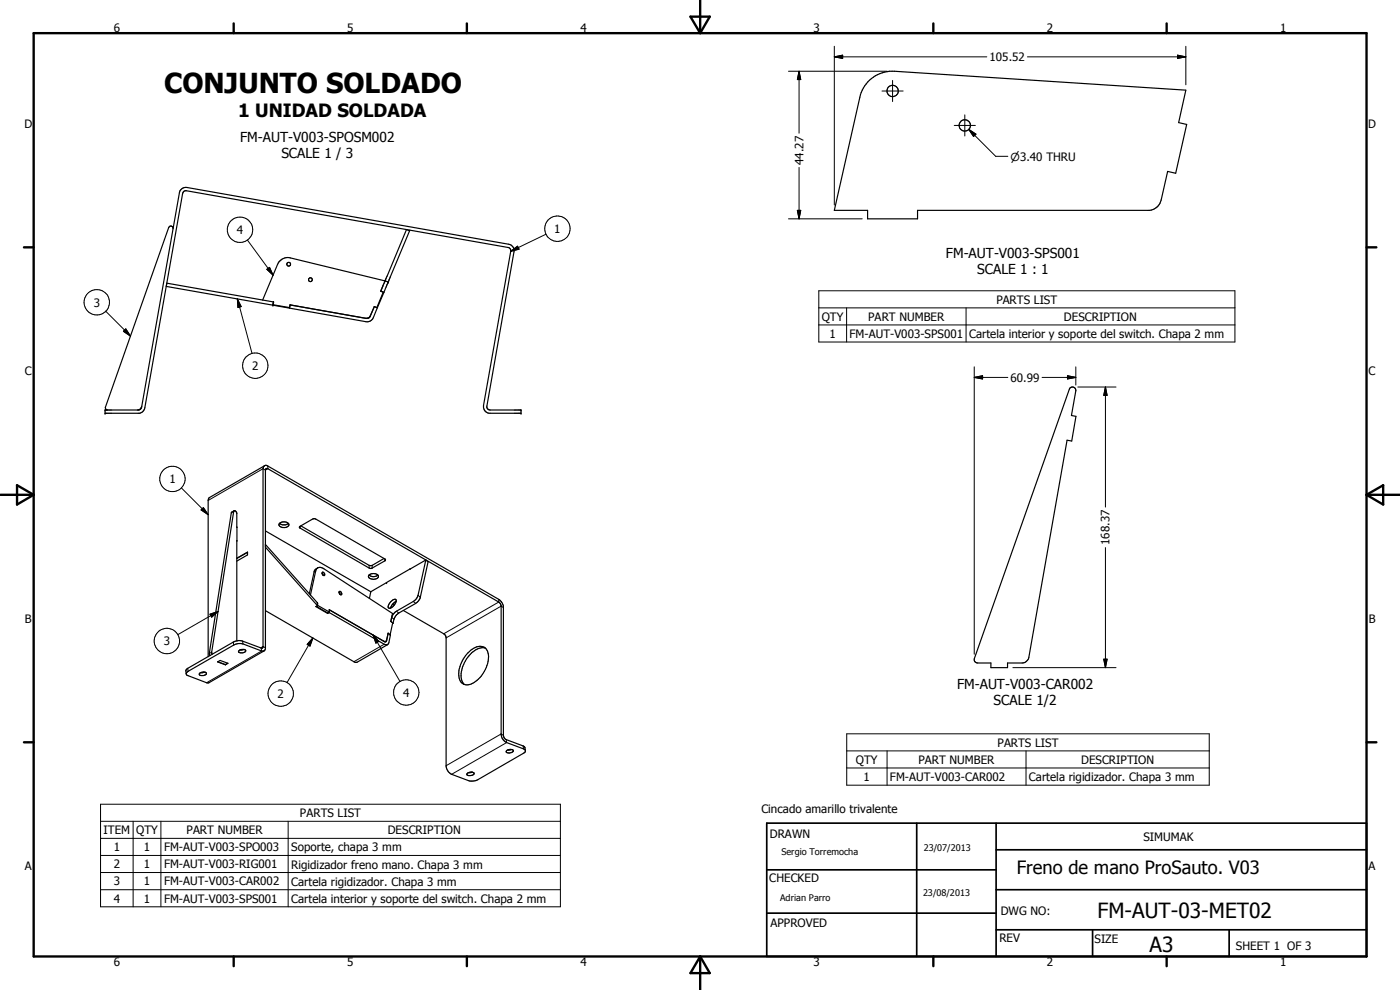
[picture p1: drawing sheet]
<svg xmlns="http://www.w3.org/2000/svg" width="420mm" height="297mm" viewBox="0 0 420 297" stroke-linecap="round" stroke-linejoin="round" font-family="sans-serif">
<g fill="none" stroke="#000" stroke-width=".35">
<path d="M260.4 24.6a10.2 10.2 0 0 1 8-3.2l87.5 5.7-2.2 9.7 2.4 .5-3.3 14.7-2.4-.6-1.9 8.6a4.1 4.1 0 0 1-3.5 3.1h-69.6v2.6h-15v-2.6h-10l7.8-34.7 .9-2zM51.9 68.6a.69 .69 0 0 0-.3-.7 .69 .69 0 0 0-.7 0l-19.2 54.2 .1 .7 .5 .2M122.9 69.3l-6.4 15.3M122.9 69.3l-.9-.4-6.4 15.3M123 69l-.1 .3M81.9 91.6l27.9 4.9a1.99 1.99 0 0 0 2.2-1.2l1.2-2.9M82.1 90.6l-.2 1M82.1 90.6l-32-5.6-.2 .9 32 5.7M82.1 90.6h.1M82.1 90.6l-.2 .8 5 .9 .1-.8M87 91.5l23 4 .7-.2 .4-.4M87.1 91.5l-.2 1"/>
<path d="M111.1 94.9l-.5 .5-.8 .1M112.3 92l.9 .4M112.3 92l-1.2 2.9M114.9 85.8l-.6 1.5 .9 .4M114.9 85.8l-.7 1.6 .8 .3-1.9 4.6-.8-.3M115.2 87.7l-2 4.7M115.6 84.2l-.7 1.6M115.6 84.2l.9 .4M115.6 84.3l-28.4-6.9a3.3 3.3 0 0 0-3.9 1.9l-4.5 10.7M116.5 84.7l-1.3 3M116.5 84.6v.1M321.2 116.4a1.02 1.02 0 0 1 1.1-.2 1.02 1.02 0 0 1 .6 1.1l-1.3 7.4 1.3 .2-1.3 7.4-1.4-.2-11.4 65.1a2.17 2.17 0 0 1-2 1.7h-4.4v1.4h-5v-1.4h-4a1.01 1.01 0 0 1-1-1.3z"/>
<path d="M41.7 123l.8-.8 11.3-64.3a1.97 1.97 0 0 1 2.4-1.6l96.4 17a1.96 1.96 0 0 1 1.7 2.3l-8.2 46.4 .2 .7 .8 .3h9.3v1h-9.6a2.04 2.04 0 0 1-1.7-2.3l8.2-46.5-.4-.8-97.2-17.2-.6 .2-.3 .6-11.4 64.7-.6 .9-.9 .4h-10.4v-1h10M41.7 122.9l-.5 .1M42.5 121.9l-.3 .7-.5 .3M79.4 139.7l-16.5 9.6-.3 .4-.1 47.3M70.3 153.3l.5 .1 .3 .5v4.3M70.3 153.2l-.9 .7-6.6 42.2 .2 .6M70.3 153.3l-6.8 42.4 .2 .6M71.1 158.2v34.1M79.7 159.3l31.6 18.2M83.9 157.1a1.96 1.96 0 0 1 2.8 .2 1.51 1.51 0 0 1-2.3 .9l-.7-.6zM83.9 157l.9 .5h.9l.8-.5M89.9 158l3.9-2.3h1l20.7 12 .2 .4-4 2.3-.6 .2-21-12.1-.2-.2z"/>
<path d="M90.3 157.8l20.5 11.8h.9l3.6-2M74.3 165.7l-3.2 1.8 3.2-1.8v.8l-3.2 1.9M79.7 163.4l15.6 17.5v.8M79.7 164.2l15.6 17.5M93.2 178.6l1.5-7.2a1.41 1.41 0 0 1 1-1.2 1.41 1.41 0 0 1 1.5 .4l20.6 13.5-.5 2.3M95.4 170.4l-1.1 1-1.5 6.8M96.7 172l.3 .6M96.7 171.7a.58 .58 0 0 1 .6 .4 .58 .58 0 0 1-.1 .6l-.4-.4zM101.8 177.8l.3 .6M101.8 177.5a.57 .57 0 0 1 .6 .3 .57 .57 0 0 1-.1 .7l-.4-.3zM110.8 172.6a2.06 2.06 0 0 0 2.6 0M110.8 172.5a2.14 2.14 0 0 1 2.8 .3 1.59 1.59 0 0 1-2.6 .8l-.4-.6z"/>
<path d="M111.3 177.5l-.4 2.1M116 174.8h.1M127.8 168l-16.5 9.5M127.8 168l.7 .6-2.6 11.3-1.2 1.2-5.7 3.3-.6 1-.4 1.6M127.8 168l-2.3 10.6a3 3 0 0 1-1.5 1.9l-5.2 3-1.1 1.3-.2 .5M65.3 198.6l.8-.4 2.3 .8-.8 .5zM65.4 198.5l2.2 .9M67.6 199.4v.1M68.4 199l-.8 .4M71.7 195.2l.6-.3h1l.4 .2v.3l-.8 .5h-.7l-.6-.3zM73.2 194.9l-1.2 .1M79.3 195.3l-16.7 9.6h-.6l-5.8-2.3-.3-.4"/>
<path d="M79.7 183.2l26.9 15.6 .6-.1 9.1-5.3M94.9 181.9l3.4 2M95.3 181.7l-.5 .3 3.5 2.1M95.3 181.6l3.5 2-.5 .3M98.3 183.9v.2M98.8 183.8l16.8 9.6a.78 .78 0 0 0 1.1-.6l.5-2.2-.7-.6M98.8 183.8v-.8l16.5 9.5 .6-.1M98.8 183.8l-.5 .3M115.1 192.4h.7M115.8 192.4l-.2 .2M115.9 192.4h-.1M116 192.2l-.1 .2"/>
<path d="M116.5 190l-.5 2.2M116.5 190l.6 .5M117.1 190.5h-.1M117.3 180.5a1.11 1.11 0 0 1 1.6-.5 2.67 2.67 0 0 1-2.1 2.5 1.33 1.33 0 0 1 .5-2zM117.3 186.4l.7 .6M117.3 186.4l.5 .5-.7 3.6M117.8 181.3l.5 .3M118 187l-.2 .1M118.9 180.5a2.93 2.93 0 0 0-1.7 2M121.1 183.2l12.1 7 .7 1v38.8a3.2 3.2 0 0 0 1.6 2.3l5.4 2 2-.1 14.4-8.3 .4-.7M140.5 195.9a4 4 0 0 1 5.1-1.5 5.1 5.1 0 0 1 .4 5.8 7.9 7.9 0 0 1-5.8 5.3 2.69 2.69 0 0 1-2.5-3.3 9.7 9.7 0 0 1 2.8-6.3zM145.6 194.4a5.3 5.3 0 0 0-5.2 2.8 8.2 8.2 0 0 0-1.7 7.2l.6 1"/>
<path d="M55.9 202.2l-.1-1 .5-.7 13.7-7.8a4.1 4.1 0 0 1 2.8-.3l5.6 2 .5-.1v-53.7a.89 .89 0 0 1 .5-.9 .89 .89 0 0 1 1 .1l69.3 40 .7 .7 .7 1.5v38.6l.2 .8 .5 .5 5.5 2.1 .4 1.2M55.9 202.2l.6-.8 14.2-8.1 1-.2 1.2 .1 5.9 2.2 .5-.2 .4-.6v-53.5v-.4l.4-.2 69.9 40.4 .4 1v38.6a3.2 3.2 0 0 0 1.6 2.3l5.3 2 .4 .4M60 202a1.49 1.49 0 0 1 2 .1 1.36 1.36 0 0 1-2.2 .3zM61.4 201.7l-1.1 .1M140.4 231.9a1.19 1.19 0 0 1 1.9 .3 1.49 1.49 0 0 1-2.2 .1zM141.7 231.7l-1.1 .1M152 225.2a1.26 1.26 0 0 1 2 .2 1.36 1.36 0 0 1-2.1 .1zM153.5 224.9l-1.2 .1"/>
<circle cx="267.9" cy="27.3" r="1.7"/>
<circle cx="289.5" cy="37.6" r="1.7"/>
<circle cx="86.6" cy="79.3" r=".57"/>
<circle cx="93.1" cy="83.9" r=".57"/>
</g>
<g fill="#000">
<circle cx="81.9" cy="91.6" r=".18"/>
<circle cx="82.1" cy="90.6" r=".18"/>
<circle cx="115.6" cy="84.2" r=".18"/>
<circle cx="116.5" cy="84.6" r=".18"/>
<circle cx="31.5" cy="124" r=".18"/>
<circle cx="31.5" cy="123" r=".18"/>
<circle cx="156.4" cy="124" r=".18"/>
<circle cx="156.4" cy="123" r=".18"/>
<circle cx="116" cy="174.8" r=".18"/>
<circle cx="95.3" cy="180.9" r=".18"/>
<circle cx="95.3" cy="181.7" r=".18"/>
<circle cx="95.3" cy="181.6" r=".18"/>
</g>
<g fill="none" stroke="#000" stroke-width=".3">
<path d="M250.4 17.1l2.5-.5v.9zM250.4 17.1h45.8M250.4 13.9v47.6M308.3 17.1h47.6M353.4 16.6l2.5 .5-2.5 .4zM355.9 13.9v11.5M236.6 21.4h29.6M239.8 21.4l.5 2.5h-1zM239.8 21.4v18.6M264.7 27.3h6.3M267.9 24.1v6.4M286.4 37.6h6.3"/>
<path d="M289.5 34.5v6.3M290.7 38.8l2.2 1.5-.7 .6zM290.7 38.8l8.1 8.1h3.7M239.8 50.2v15.5M74.2 72l7.7 10.5M153.3 75.4l2-1.5 .5 .9zM163.9 70.3l-10.6 5.1M236.6 65.7h22.2M239.3 63.1h1l-.5 2.6zM31.7 93.4l7.4 7.4M37 99.4l.7-.7 1.4 2.1zM37.7 98.7l1.4 2.1-2.1-1.4z"/>
<path d="M71.2 89.7l1.2 2.3-1 .2zM71.2 89.7l4.4 16.3M80.1 80.8l.8-.6 1 2.3zM245.7 87.2h124.9v15.4h-124.9zM245.7 92.4h124.9M245.7 97.5h124.9M254.1 92.4v10.2M289.9 92.4v10.2M292.4 113.2l2.5-.5v1zM292.4 113.2h10.1M292.4 110.1v86.2M312.7 113.2h10.2"/>
<path d="M320.4 112.7l2.5 .5-2.5 .5zM322.9 110.1v5.4M323.5 116.1h11.4M331.8 116.1l.5 2.5h-1.1zM331.8 116.1v36M80.4 139.8v.8l-.7 .5-.8-.5-16.4 9.6M54.4 146.4l8.1 8M60.4 153l.6-.7 1.5 2.1zM61 152.3l1.5 2.1-2.1-1.4zM70.1 153.5l-.7 .4M90.1 157.9v.6M94.7 171.4l-.4 .2"/>
<path d="M110.8 169.6v.8M111.7 169.6v.8M115.5 167.7v.6M125.5 178.6l.6 .6M149.7 179.8v.8l-16.5 9.6M331.8 164.3v36M63 184.3l2.4-.8-1.9 1.7zM63.5 195.7l-.7 .4M65.4 183.5l-12 6.9M70 192.7l.1 .8M72.8 192.4l.1 .8M78.4 194.4l.1 .9-16.5 9.6"/>
<path d="M79.7 194.4l-.8-.4-.6 .4M93.9 191.4l-.9 2.4-.8-.5zM93.9 191.4l-7.8 13.4M112 190.5l1.7 1.9-.9 .6zM112 190.5l8 14M115.3 193.3l-9.1 5.2M116 192.2v.1M117.5 185.3l.7 .5M119 183.4l.7 .5M124 180.5l.7 .6M151.1 182.3l-.7-.4-16.5 9.5M331.2 197.8h1.1l-.5 2.5z"/>
<path d="M56.3 200.5l.2 .9M304 200.3h30.9M151.1 220.6l-.7-.4-16.5 9.5M151.9 221.9l.1 .9-16.5 9.5M157 223.8l.1 .9M254.1 220.2h108.8v15.4h-108.8zM254.1 225.3h108.8M254.1 230.4h108.8M266.2 225.3v10.3M307.9 225.3v10.3M30.2 241.3h138v30.8h-138zM30.2 246.4h138"/>
<path d="M30.2 251.5h138M30.2 256.7h138M40 246.4v25.7M48.3 246.4v25.7M86.5 246.4v25.7M30.2 261.8h138M30.2 267h138"/>
<circle cx="72" cy="68.9" r="3.8"/>
<circle cx="167.3" cy="68.6" r="3.8"/>
<circle cx="29.1" cy="90.7" r="3.8"/>
<circle cx="76.6" cy="109.7" r="3.8"/>
<circle cx="51.7" cy="143.7" r="3.8"/>
<circle cx="50.1" cy="192.3" r="3.8"/>
<circle cx="84.2" cy="208.1" r="3.8"/>
<circle cx="121.9" cy="207.8" r="3.8"/>
</g>
<g fill="none" stroke="#000" stroke-width=".71">
<path d="M10.1 9.9h400v277.1h-400zM70.1 7v2.9M140.1 7v2.9M207.2 5h5.8l-2.9 4.9zM210.1 0v9.9M280.1 7v2.9M350.1 7v2.9M7.2 74.2h2.9M410.1 74.2h3M.1 148.5h10M5.1 145.6l5 2.9-5 2.9zM410.1 148.5h10"/>
<path d="M410.1 148.5l5-2.9v5.8zM7.2 222.7h2.9M410.1 222.7h3M70.1 287v2.9M140.1 287v2.9M210.1 287v10M210.1 287l2.9 5h-5.8zM280.1 287v2.9M350.1 287v2.9"/>
</g>
<path d="M230.1 247h180v40h-180zM275.1 247v40M298.9 255h111.2M298.9 247v40M230.1 274h68.8M230.1 261h68.8M298.9 279h111.2M298.9 267h111.2M327.9 279v8M368.9 279v8" fill="none" stroke="#000" stroke-width=".51"/>
<g fill="#000">
<path d="M250.4 17.1l2.5-.5v.9zM353.4 16.6l2.5 .5-2.5 .4zM239.8 21.4l.5 2.5h-1zM290.7 38.8l2.2 1.5-.7 .6zM153.3 75.4l2-1.5 .5 .9zM239.3 63.1h1l-.5 2.6zM37.7 98.7l1.4 2.1-2.1-1.4zM71.2 89.7l1.2 2.3-1 .2zM80.1 80.8l.8-.6 1 2.3zM292.4 113.2l2.5-.5v1zM320.4 112.7l2.5 .5-2.5 .5zM331.8 116.1l.5 2.5h-1.1z"/>
<path d="M61 152.3l1.5 2.1-2.1-1.4zM63 184.3l2.4-.8-1.9 1.7zM93.9 191.4l-.9 2.4-.8-.5zM112 190.5l1.7 1.9-.9 .6zM331.2 197.8h1.1l-.5 2.5z"/>
</g>
<text font-size="8.2" x="49.2" y="27.9">CONJUNTO SOLDADO</text>
<g font-size="6.3">
<text x="329.4" y="275.4">FM-AUT-03-MET02</text>
<text x="345" y="285.6">A3</text>
</g>
<g font-size="5.5">
<text x="71.4" y="35.2">1 UNIDAD SOLDADA</text>
<text x="305.1" y="262.3">Freno de mano ProSauto. V03</text>
</g>
<g font-size="4.1">
<text x="72" y="42.6">FM-AUT-V003-SPOSM002</text>
<text x="84.4" y="47.5">SCALE 1 / 3</text>
<text x="283.9" y="77.4">FM-AUT-V003-SPS001</text>
<text x="293.3" y="82.3">SCALE 1 : 1</text>
<text x="287.2" y="206.6">FM-AUT-V003-CAR002</text>
<text x="298.2" y="211.6">SCALE 1/2</text>
</g>
<g font-size="3.5">
<text x="34.2" y="9.6">6</text>
<text x="104.2" y="9.6">5</text>
<text x="174.2" y="9.6">4</text>
<text x="244.2" y="9.6">3</text>
<text x="314.2" y="9.6">2</text>
<text x="384.2" y="9.6">1</text>
<text x="297" y="18.3">105.52</text>
<text x="7.3" y="38.4">D</text>
<text x="410.6" y="38.4">D</text>
<text x="241.1" y="49.5" transform="rotate(-90 241.1 49.5)">44.27</text>
<text x="71.1" y="70.2">4</text>
<text x="166.4" y="69.9">1</text>
<text x="28.1" y="92">3</text>
<text x="299" y="91.1">PARTS LIST</text>
<text x="246.6" y="96.2">QTY</text>
<text x="249" y="101.3">1</text>
<text x="255" y="101.4">FM-AUT-V003-SPS001</text>
<text x="260.6" y="96.2">PART NUMBER</text>
<text x="290.8" y="101.4">Cartela interior y soporte del switch. Chapa 2 mm</text>
<text x="319.3" y="96.2">DESCRIPTION</text>
<text x="7.4" y="112.6">C</text>
<text x="75.7" y="111">2</text>
<text x="410.7" y="112.6">C</text>
<text x="303.3" y="114.5">60.99</text>
<text x="50.8" y="145">1</text>
<text x="333" y="163.5" transform="rotate(-90 333 163.5)">168.37</text>
<text x="7.4" y="186.9">B</text>
<text x="410.8" y="186.9">B</text>
<text x="49.1" y="193.6">3</text>
<text x="83.3" y="209.4">2</text>
<text x="121" y="209">4</text>
<text x="299.4" y="224">PARTS LIST</text>
<text x="256.9" y="229.2">QTY</text>
<text x="275.7" y="229.2">PART NUMBER</text>
<text x="324.5" y="229.2">DESCRIPTION</text>
<text x="259.2" y="234.3">1</text>
<text x="267.1" y="234.3">FM-AUT-V003-CAR002</text>
<text x="308.8" y="234.4">Cartela rigidizador. Chapa 3 mm</text>
<text x="90" y="245.2">PARTS LIST</text>
<text x="228.5" y="244">Cincado amarillo trivalente</text>
<text x="31.1" y="250.2">ITEM</text>
<text x="40.9" y="250.3">QTY</text>
<text x="56" y="250.2">PART NUMBER</text>
<text x="116.4" y="250.3">DESCRIPTION</text>
<text x="231" y="251.5">DRAWN</text>
<text x="34.2" y="255.4">1</text>
<text x="43.2" y="255.4">1</text>
<text x="49.2" y="255.4">FM-AUT-V003-SPO003</text>
<text x="87.4" y="255.4">Soporte, chapa 3 mm</text>
<text x="343.1" y="252.3">SIMUMAK</text>
<text x="7.4" y="261.1">A</text>
<text x="34.2" y="260.6">2</text>
<text x="43.2" y="260.5">1</text>
<text x="49.2" y="260.6">FM-AUT-V003-RIG001</text>
<text x="87.4" y="260.6">Rigidizador freno mano. Chapa 3 mm</text>
<text x="410.7" y="261.1">A</text>
<text x="34.2" y="265.7">3</text>
<text x="43.2" y="265.7">1</text>
<text x="49.2" y="265.7">FM-AUT-V003-CAR002</text>
<text x="87.4" y="265.7">Cartela rigidizador. Chapa 3 mm</text>
<text x="230.9" y="264.6">CHECKED</text>
<text x="34.2" y="270.8">4</text>
<text x="43.2" y="270.8">1</text>
<text x="49.2" y="270.8">FM-AUT-V003-SPS001</text>
<text x="87.4" y="270.8">Cartela interior y soporte del switch. Chapa 2 mm</text>
<text x="300.3" y="274.5">DWG NO:</text>
<text x="231.3" y="278.3">APPROVED</text>
<text x="299.9" y="282.6">REV</text>
<text x="328.5" y="283.1">SIZE</text>
<text x="370.9" y="285.1">SHEET 1 OF 3</text>
<text x="34.2" y="289.9">6</text>
<text x="104.2" y="289.9">5</text>
<text x="174.2" y="289.9">4</text>
<text x="244.2" y="289.9">3</text>
<text x="314.2" y="289.9">2</text>
<text x="384.2" y="289.9">1</text>
</g>
<text font-size="3.3" x="303.3" y="48.2">n3.40 THRU</text>
<g font-size="2.7">
<text x="234.5" y="256.6">Sergio Torremocha</text>
<text x="277.2" y="255.3">23/07/2013</text>
<text x="277" y="268.7">23/08/2013</text>
<text x="234.1" y="270.3">Adrian Parro</text>
</g>
</svg>
